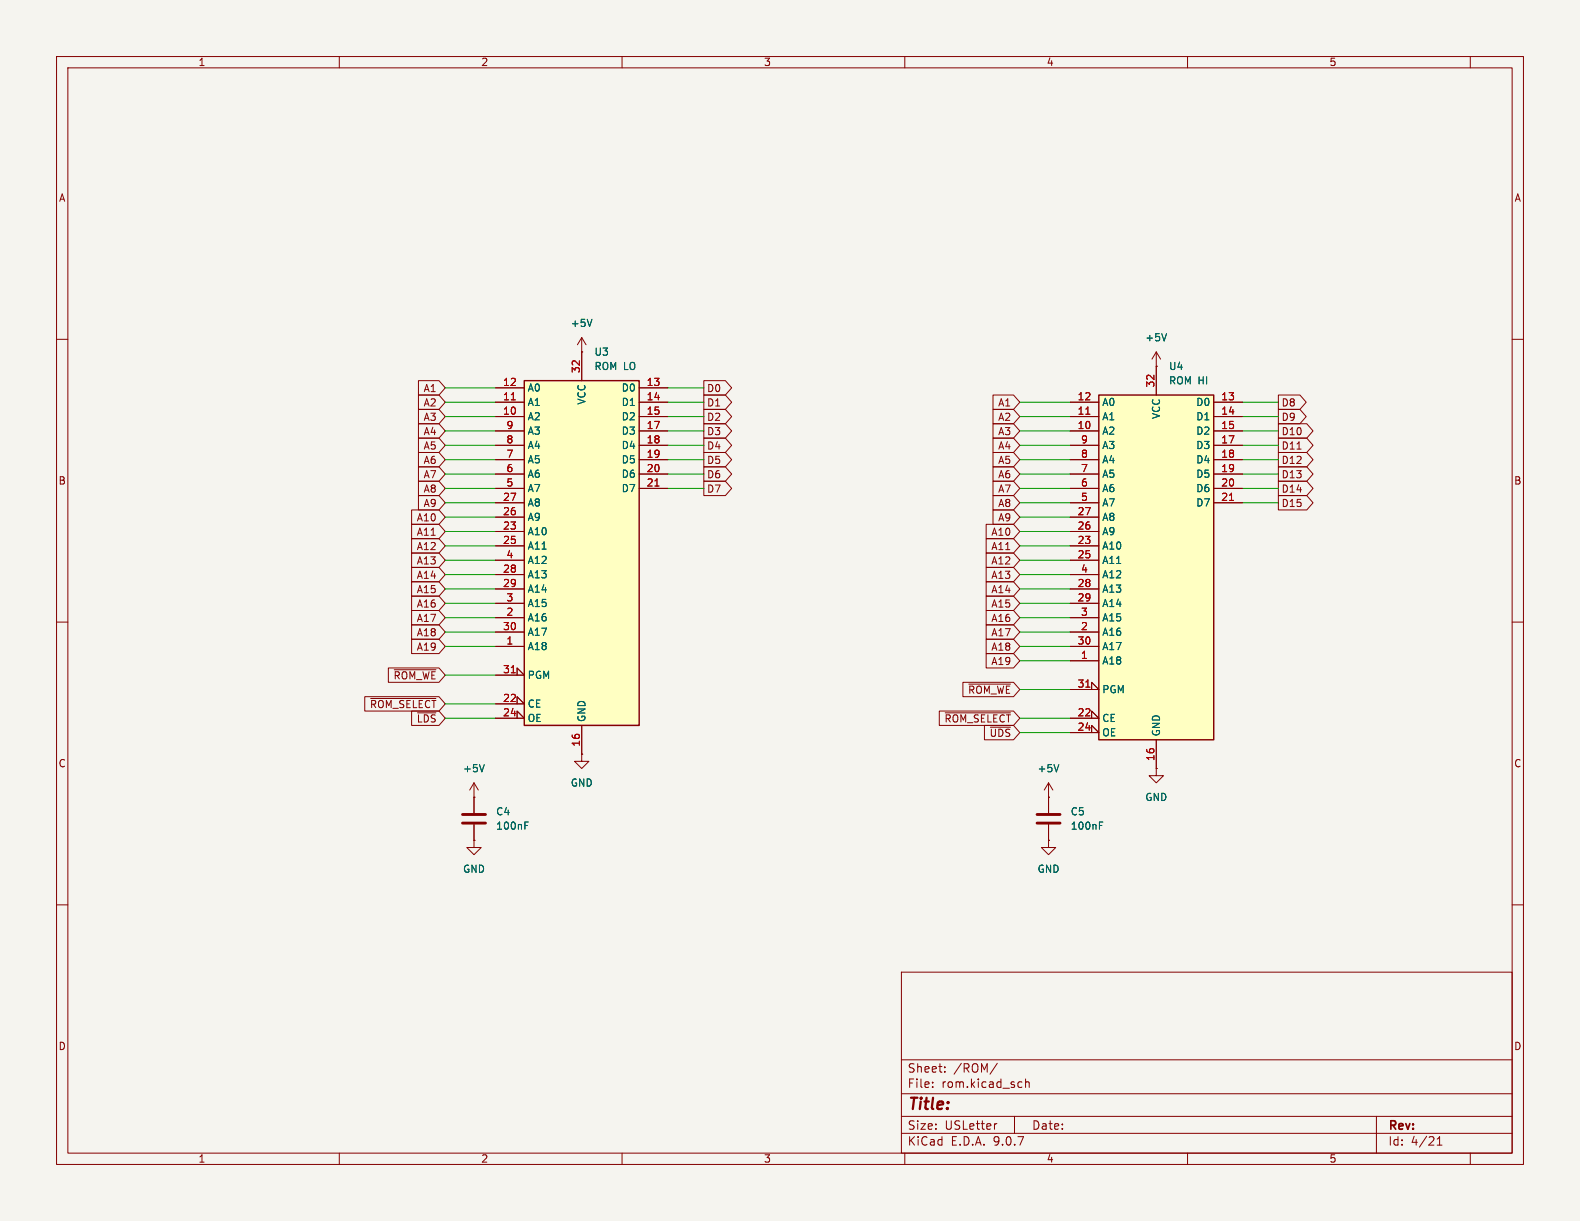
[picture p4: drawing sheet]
<svg xmlns="http://www.w3.org/2000/svg" width="279mm" height="216mm" viewBox="0 0 279 216" stroke-linecap="round" stroke-linejoin="round" font-family="sans-serif">
<path d="M0 0h279.4v215.9h-279.4z" fill="#f5f4ef" stroke="#f5f4ef" stroke-width=".18"/>
<g fill="none" stroke="#840000" stroke-width=".18">
<path d="M10 10h259.4v195.9h-259.4zM12 12h255.4v191.9h-255.4zM60 10v2M110 10v2M160 10v2M210 10v2M260 10v2M10 60h2M204.5 64.8h.1M204.5 62.2l-.8 1.3M204.5 62.2l.7 1.3M204.5 62.2v2.6"/>
<path d="M267.4 60h2M10 110h2M267.4 110h2M102.9 133.4v1.2h1.2l-1.2 1.3-1.3-1.3h1.3M102.9 133.4h.1M10 160h2M159.4 171.9h108v32h-108zM267.4 160h2M159.4 197.4h108M159.4 193.4h108M159.4 187.4h108M164.9 192.1v.2"/>
<path d="M164.9 191.4v.1M167.1 189.4v.2M167.1 188.7v.1M176.3 198.7l-.3 .1M176.4 188l-1.3 1.9M179.4 197.4v3M180.3 191.3l.4 .1M180.7 192.2l-.4 .1M181.4 191.4l.2-.1 .3 .1 .1 .9M181.4 190.8v1.5M243.4 197.4v6.5M60 203.9v2"/>
<path d="M110 203.9v2M159.4 200.4h108M160 203.9v2M210 203.9v2M254.1 202.5h.9M254.1 201.4l.5-.4v1.5M260 203.9v2"/>
</g>
<path d="M206.3 59l-.4 1.3" fill="none" stroke="#006464" stroke-width=".18"/>
<path d="M194.3 69.9h20.3v60.9h-20.3z" fill="#ffffc2"/>
<path d="M194.3 69.9h20.3v60.9h-20.3z" fill="none" stroke="#840000" stroke-width=".25"/>
<g fill="none" stroke="#840000" stroke-width=".18">
<path d="M102.9 59.7l-.8 1.3M102.9 59.7l.7 1.3M102.9 59.7v2.5M102.9 62.2h.1M189.2 71.1h5.1M189.2 73.7h5.1M189.2 76.2h5.1M189.2 78.7h5.1M204.5 64.8v5.1M214.6 71.1h5.1M214.6 73.7h5.1M214.6 76.2h5.1"/>
<path d="M214.6 78.7h5.1M189.2 81.3h5.1M189.2 83.8h5.1M189.2 86.4h5.1M189.2 88.9h5.1M189.2 91.4h5.1M189.2 94h5.1M189.2 96.5h5.1M189.2 99.1h5.1M214.6 81.3h5.1M214.6 83.8h5.1M214.6 86.4h5.1"/>
<path d="M214.6 88.9h5.1M189.2 101.6h5.1M189.2 104.1h5.1M189.2 106.7h5.1M189.2 109.2h5.1M189.2 111.8h5.1M189.2 114.3h5.1M189.2 116.8h5.1M189.2 121.9h5.1l-1.3-1.2v1.2M189.2 127h5.1l-1.3-1.3v1.3M189.2 129.5h5.1l-1.3-1.2v1.2M204.5 130.8v5.1"/>
</g>
<path d="M192 73.2h.7M217.4 88.5h.7M192 121.5h.7" fill="none" stroke="#a90000" stroke-width=".18"/>
<path d="M104.7 56.5l-.4 1.2" fill="none" stroke="#006464" stroke-width=".18"/>
<path d="M92.7 67.3h20.3v61h-20.3z" fill="#ffffc2"/>
<path d="M92.7 67.3h20.3v61h-20.3z" fill="none" stroke="#840000" stroke-width=".25"/>
<g fill="none" stroke="#840000" stroke-width=".18">
<path d="M74 72.4h3.6l1.1 1.3-1.1 1.2h-3.6zM74 74.9h3.6l1.1 1.3-1.1 1.3h-3.6zM74 77.5h3.6l1.1 1.2-1.1 1.3h-3.6zM74 69.8h3.6l1.1 1.3-1.1 1.3h-3.6zM74 67.3h3.6l1.1 1.3-1.1 1.3h-3.6zM87.6 68.6h5.1M87.6 71.1h5.1M87.6 73.7h5.1M87.6 76.2h5.1M87.6 78.7h5.1M102.9 62.2h.1M102.9 62.2v5.1"/>
<path d="M113 68.6h5.1M113 71.1h5.1M113 73.7h5.1M113 76.2h5.1M113 78.7h5.1M124.5 74.9h3.8l1.1 1.3-1.1 1.3h-3.8zM124.5 77.5h3.8l1.1 1.2-1.1 1.3h-3.8zM124.5 69.8h3.8l1.1 1.3-1.1 1.3h-3.8zM124.5 72.4h3.8l1.1 1.3-1.1 1.2h-3.8zM124.5 67.3h3.8l1.1 1.3-1.1 1.3h-3.8zM175.6 72.4h3.6l1.1 1.3-1.1 1.2h-3.6zM175.6 77.5h3.6l1.1 1.2-1.1 1.3h-3.6z"/>
<path d="M175.6 74.9h3.6l1.1 1.3-1.1 1.3h-3.6zM175.6 69.8h3.6l1.1 1.3-1.1 1.3h-3.6zM189.2 71.1h5.1M189.2 73.7h5.1M189.2 76.2h5.1M189.2 78.7h5.1M204.5 64.8h.1M204.5 64.8v5.1M214.6 71.1h5.1M214.6 73.7h5.1M214.6 76.2h5.1M214.6 78.7h5.1"/>
<path d="M226.1 74.9h5l1.1 1.3-1.1 1.3h-5zM226.1 69.8h3.8l1.1 1.3-1.1 1.3h-3.8zM226.1 77.5h5l1.1 1.2-1.1 1.3h-5zM226.1 72.4h3.8l1.1 1.3-1.1 1.2h-3.8zM229.4 79.4h.7M72.8 97.8h4.8l1.1 1.3-1.1 1.2h-4.8zM72.8 95.2h4.8l1.1 1.3-1.1 1.3h-4.8zM72.8 90.2h4.8l1.1 1.2-1.1 1.3h-4.8zM72.8 92.7h4.8l1.1 1.3-1.1 1.3h-4.8zM74 82.5h3.6l1.1 1.3-1.1 1.3h-3.6zM74 87.6h3.6l1.1 1.3-1.1 1.3h-3.6zM74 80h3.6l1.1 1.3-1.1 1.3h-3.6z"/>
<path d="M74 85.1h3.6l1.1 1.3-1.1 1.2h-3.6zM87.6 81.3h5.1M87.6 83.8h5.1M87.6 86.4h5.1M87.6 88.9h5.1M87.6 91.4h5.1M87.6 94h5.1M87.6 96.5h5.1M87.6 99.1h5.1M113 81.3h5.1M113 83.8h5.1M113 86.4h5.1"/>
<path d="M124.5 85.1h3.8l1.1 1.3-1.1 1.2h-3.8zM124.5 80h3.8l1.1 1.3-1.1 1.3h-3.8zM124.5 82.5h3.8l1.1 1.3-1.1 1.3h-3.8zM174.4 92.7h4.8l1.1 1.3-1.1 1.3h-4.8zM174.4 97.8h4.8l1.1 1.3-1.1 1.2h-4.8zM174.4 95.2h4.8l1.1 1.3-1.1 1.3h-4.8zM175.6 80h3.6l1.1 1.3-1.1 1.3h-3.6zM175.6 82.5h3.6l1.1 1.3-1.1 1.3h-3.6zM175.6 85.1h3.6l1.1 1.3-1.1 1.2h-3.6zM175.6 87.6h3.6l1.1 1.3-1.1 1.3h-3.6zM175.6 90.2h3.6l1.1 1.2-1.1 1.3h-3.6zM189.2 81.3h5.1"/>
<path d="M189.2 83.8h5.1M189.2 86.4h5.1M189.2 88.9h5.1M189.2 91.4h5.1M189.2 94h5.1M189.2 96.5h5.1M189.2 99.1h5.1M214.6 81.3h5.1M214.6 83.8h5.1M214.6 86.4h5.1M214.6 88.9h5.1M226.1 85.1h5l1.1 1.3-1.1 1.2h-5z"/>
<path d="M226.1 80h5l1.1 1.3-1.1 1.3h-5zM226.1 82.5h5l1.1 1.3-1.1 1.3h-5zM226.1 87.6h5l1.1 1.3-1.1 1.3h-5zM68.7 118.1h8.9l1.1 1.3-1.1 1.3h-8.9zM69.7 118.4h7.4M72.8 100.3h4.8l1.1 1.3-1.1 1.3h-4.8zM72.8 110.5h4.8l1.1 1.3-1.1 1.2h-4.8zM72.8 107.9h4.8l1.1 1.3-1.1 1.3h-4.8zM72.8 102.9h4.8l1.1 1.2-1.1 1.3h-4.8zM72.8 105.4h4.8l1.1 1.3-1.1 1.3h-4.8zM72.8 113h4.8l1.1 1.3-1.1 1.3h-4.8zM87.6 119.4h5.1l-1.3-1.3v1.3"/>
<path d="M87.6 101.6h5.1M87.6 104.1h5.1M87.6 106.7h5.1M87.6 109.2h5.1M87.6 111.8h5.1M87.6 114.3h5.1M174.4 100.3h4.8l1.1 1.3-1.1 1.3h-4.8zM174.4 105.4h4.8l1.1 1.3-1.1 1.3h-4.8zM174.4 115.6h4.8l1.1 1.2-1.1 1.3h-4.8zM174.4 113h4.8l1.1 1.3-1.1 1.3h-4.8zM174.4 110.5h4.8l1.1 1.3-1.1 1.2h-4.8zM174.4 107.9h4.8l1.1 1.3-1.1 1.3h-4.8z"/>
<path d="M174.4 102.9h4.8l1.1 1.2-1.1 1.3h-4.8zM189.2 101.6h5.1M189.2 104.1h5.1M189.2 106.7h5.1M189.2 109.2h5.1M189.2 111.8h5.1M189.2 114.3h5.1M189.2 116.8h5.1M64.5 123.2h13.1l1.1 1.3-1.1 1.2h-13.1zM65.5 123.5h11.6M72.8 125.7h4.8l1.1 1.3-1.1 1.3h-4.8zM73.8 126h3.3"/>
<path d="M83.8 138.4l-.7 1.3M83.8 138.4l.8 1.3M83.8 138.4v5.4M87.6 124.5h5.1l-1.3-1.3v1.3M87.6 127h5.1l-1.3-1.3v1.3M102.9 133.4h.1M102.9 128.3v5.1M166.1 125.7h13.1l1.1 1.3-1.1 1.3h-13.1zM167.1 126h11.6M170.3 120.6h8.9l1.1 1.3-1.1 1.3h-8.9zM171.3 121h7.4M174.1 128.3h5.1l1.1 1.2-1.1 1.3h-5.1z"/>
<path d="M175.1 128.6h3.6M185.4 138.4l-.7 1.3M185.4 138.4l.8 1.3M185.4 138.4v5.4M189.2 121.9h5.1l-1.3-1.2v1.2M189.2 127h5.1l-1.3-1.3v1.3M189.2 129.5h5.1l-1.3-1.2v1.2M204.5 135.9v1.3h1.2l-1.2 1.2-1.3-1.2h1.3M204.5 135.9h.1M204.5 130.8v5.1M83.8 141h.1M83.8 148.6v1.3h1.3l-1.3 1.2-1.3-1.2h1.3"/>
<path d="M83.8 148.6h.1M83.8 145.8v2.8M185.4 141h.1M185.4 148.6v1.3h1.3l-1.3 1.2-1.3-1.2h1.3M185.4 148.6h.1M185.4 145.8v2.8"/>
</g>
<path d="M90.4 70.7h.7M192 73.2h.7M115.8 85.9h.7M217.4 88.5h.7M90.4 119h.7M192 121.5h.7" fill="none" stroke="#a90000" stroke-width=".18"/>
<path d="M104.7 56.5l-.4 1.2M206.3 59l-.4 1.3M85.6 135.2l-.4 1.3M187.2 135.2l-.4 1.3M92.8 146h.4M92.8 145.4h.6M194.4 146h.4M194.4 145.4h.6" fill="none" stroke="#006464" stroke-width=".18"/>
<path d="M81.8 144h4.1M81.8 145.5h4.1M183.4 144h4.1M183.4 145.5h4.1" fill="none" stroke="#840000" stroke-width=".51"/>
<g fill="none" stroke="#009600" stroke-width=".18">
<path d="M78.7 78.7h8.9M78.7 71.1h8.9M78.7 76.2h8.9M78.7 73.7h8.9M78.7 68.6h8.9M118.1 78.7h6.4M118.1 71.1h6.4M118.1 76.2h6.4M118.1 73.7h6.4M118.1 68.6h6.4M180.3 78.7h8.9M180.3 71.1h8.9"/>
<path d="M180.3 76.2h8.9M180.3 73.7h8.9M219.7 78.7h6.4M219.7 71.1h6.4M219.7 76.2h6.4M219.7 73.7h6.4M78.7 88.9h8.9M78.7 81.3h8.9M78.7 83.8h8.9M78.7 86.4h8.9M78.7 94h8.9M78.7 96.5h8.9"/>
<path d="M78.7 99.1h8.9M78.7 91.4h8.9M118.1 81.3h6.4M118.1 83.8h6.4M118.1 86.4h6.4M180.3 88.9h8.9M180.3 81.3h8.9M180.3 83.8h8.9M180.3 86.4h8.9M180.3 94h8.9M180.3 96.5h8.9M180.3 99.1h8.9"/>
<path d="M180.3 91.4h8.9M219.7 88.9h6.4M219.7 81.3h6.4M219.7 83.8h6.4M219.7 86.4h6.4M78.7 104.1h8.9M78.7 114.3h8.9M78.7 109.2h8.9M78.7 111.8h8.9M78.7 106.7h8.9M78.7 101.6h8.9M78.7 119.4h8.9"/>
<path d="M180.3 104.1h8.9M180.3 114.3h8.9M180.3 109.2h8.9M180.3 111.8h8.9M180.3 106.7h8.9M180.3 101.6h8.9M180.3 116.8h8.9M78.7 127h8.9M78.7 124.5h8.9M180.3 127h8.9M180.3 129.5h8.9M180.3 121.9h8.9"/>
</g>
<text font-size="2.8" fill="#840000" x="160.4" y="196.8">Title:</text>
<g font-size="2.1" fill="#840000">
<text x="160.4" y="189.9">Sheet:</text>
<text x="168.6" y="189.9">/ROM/</text>
<text x="160.4" y="192.6">File:</text>
<text x="166.5" y="192.6">rom.kicad_sch</text>
<text x="160.4" y="202.8">KiCad</text>
<text x="160.4" y="200">Size:</text>
<text x="167.1" y="200">USLetter</text>
<text x="168.1" y="202.8">E.D.A.</text>
<text x="175.7" y="202.8">9.0.7</text>
<text x="182.4" y="200">Date:</text>
<text x="245.4" y="200.2">Rev:</text>
<text x="245.4" y="202.8">Id:</text>
<text x="249.5" y="202.8">4/21</text>
</g>
<g font-size="1.8" fill="#840000">
<text x="35" y="11.9">1</text>
<text x="85" y="11.9">2</text>
<text x="135" y="11.9">3</text>
<text x="185" y="11.9">4</text>
<text x="235" y="11.9">5</text>
<text x="10.3" y="35.9">A</text>
<text x="267.7" y="35.9">A</text>
<text x="74.8" y="69.5">A1</text>
<text x="124.9" y="69.5">D0</text>
<text x="74.8" y="74.6">A3</text>
<text x="74.8" y="77.2">A4</text>
<text x="74.8" y="72.1">A2</text>
<text x="124.9" y="77.2">D3</text>
<text x="124.9" y="72.1">D1</text>
<text x="124.9" y="74.6">D2</text>
<text x="176.4" y="74.6">A2</text>
<text x="176.4" y="77.2">A3</text>
<text x="176.4" y="72.1">A1</text>
<text x="226.5" y="77.2">D10</text>
<text x="226.5" y="72.1">D8</text>
<text x="226.5" y="74.6">D9</text>
<text x="74.8" y="82.2">A6</text>
<text x="74.8" y="79.7">A5</text>
<text x="124.9" y="82.2">D5</text>
<text x="124.9" y="79.7">D4</text>
<text x="176.4" y="79.7">A4</text>
<text x="176.4" y="82.2">A5</text>
<text x="226.5" y="82.2">D12</text>
<text x="226.5" y="79.7">D11</text>
<text x="10.3" y="85.9">B</text>
<text x="74.8" y="84.8">A7</text>
<text x="74.8" y="89.9">A9</text>
<text x="74.8" y="87.3">A8</text>
<text x="124.9" y="87.3">D7</text>
<text x="124.9" y="84.8">D6</text>
<text x="176.4" y="84.8">A6</text>
<text x="176.4" y="87.3">A7</text>
<text x="176.4" y="89.9">A8</text>
<text x="226.5" y="87.3">D14</text>
<text x="226.5" y="84.8">D13</text>
<text x="226.5" y="89.9">D15</text>
<text x="267.7" y="85.9">B</text>
<text x="73.6" y="92.4">A10</text>
<text x="73.6" y="94.9">A11</text>
<text x="175.2" y="94.9">A10</text>
<text x="176.4" y="92.4">A9</text>
<text x="73.6" y="100">A13</text>
<text x="73.6" y="97.5">A12</text>
<text x="175.2" y="100">A12</text>
<text x="175.2" y="97.5">A11</text>
<text x="73.6" y="102.6">A14</text>
<text x="73.6" y="105.1">A15</text>
<text x="73.6" y="107.6">A16</text>
<text x="175.2" y="102.6">A13</text>
<text x="175.2" y="107.6">A15</text>
<text x="175.2" y="105.1">A14</text>
<text x="73.6" y="112.7">A18</text>
<text x="73.6" y="110.2">A17</text>
<text x="175.2" y="112.7">A17</text>
<text x="175.2" y="110.2">A16</text>
<text x="73.6" y="115.3">A19</text>
<text x="175.2" y="117.8">A19</text>
<text x="175.2" y="115.3">A18</text>
<text x="65.3" y="125.4">~{ROM_SELECT}</text>
<text x="69.5" y="120.3">~{ROM_WE}</text>
<text x="171.1" y="122.9">~{ROM_WE}</text>
<text x="73.6" y="128">~{LDS}</text>
<text x="166.9" y="128">~{ROM_SELECT}</text>
<text x="174.9" y="130.5">~{UDS}</text>
<text x="10.3" y="135.9">C</text>
<text x="267.7" y="135.9">C</text>
<text x="10.3" y="185.9">D</text>
<text x="267.7" y="185.9">D</text>
<text x="35" y="205.8">1</text>
<text x="85" y="205.8">2</text>
<text x="135" y="205.8">3</text>
<text x="185" y="205.8">4</text>
<text x="235" y="205.8">5</text>
</g>
<g font-size="1.8" fill="#006464">
<text x="100.8" y="58">+5V</text>
<text x="105" y="65.6">ROM LO</text>
<text x="105" y="63.1">U3</text>
<text x="202.4" y="60.6">+5V</text>
<text x="206.6" y="65.6">U4</text>
<text x="93.2" y="69.4">A0</text>
<text x="93.2" y="72">A1</text>
<text x="103.7" y="71.6" transform="rotate(-90 103.7 71.6)">VCC</text>
<text x="109.8" y="69.4">D0</text>
<text x="109.8" y="72">D1</text>
<text x="194.8" y="72">A0</text>
<text x="206.6" y="68.2">ROM HI</text>
<text x="211.4" y="72">D0</text>
<text x="93.2" y="74.5">A2</text>
<text x="93.2" y="77.1">A3</text>
<text x="109.8" y="74.5">D2</text>
<text x="109.8" y="77.1">D3</text>
<text x="194.8" y="74.5">A1</text>
<text x="194.8" y="77.1">A2</text>
<text x="205.3" y="74.2" transform="rotate(-90 205.3 74.2)">VCC</text>
<text x="211.4" y="74.5">D1</text>
<text x="211.4" y="77.1">D2</text>
<text x="93.2" y="79.6">A4</text>
<text x="93.2" y="82.1">A5</text>
<text x="109.8" y="79.6">D4</text>
<text x="109.8" y="82.1">D5</text>
<text x="194.8" y="79.6">A3</text>
<text x="194.8" y="82.1">A4</text>
<text x="211.4" y="79.6">D3</text>
<text x="211.4" y="82.1">D4</text>
<text x="93.2" y="84.7">A6</text>
<text x="93.2" y="87.2">A7</text>
<text x="93.2" y="89.8">A8</text>
<text x="109.8" y="84.7">D6</text>
<text x="109.8" y="87.2">D7</text>
<text x="194.8" y="84.7">A5</text>
<text x="194.8" y="87.2">A6</text>
<text x="194.8" y="89.8">A7</text>
<text x="211.4" y="84.7">D5</text>
<text x="211.4" y="87.2">D6</text>
<text x="211.4" y="89.8">D7</text>
<text x="93.2" y="92.3">A9</text>
<text x="93.2" y="94.8">A10</text>
<text x="194.8" y="92.3">A8</text>
<text x="194.8" y="94.8">A9</text>
<text x="93.2" y="97.4">A11</text>
<text x="93.2" y="99.9">A12</text>
<text x="194.8" y="97.4">A10</text>
<text x="194.8" y="99.9">A11</text>
<text x="93.2" y="102.5">A13</text>
<text x="93.2" y="105">A14</text>
<text x="93.2" y="107.5">A15</text>
<text x="194.8" y="102.5">A12</text>
<text x="194.8" y="105">A13</text>
<text x="194.8" y="107.5">A14</text>
<text x="93.2" y="110.1">A16</text>
<text x="93.2" y="112.6">A17</text>
<text x="194.8" y="110.1">A15</text>
<text x="194.8" y="112.6">A16</text>
<text x="93.2" y="115.2">A18</text>
<text x="194.8" y="115.2">A17</text>
<text x="194.8" y="117.7">A18</text>
<text x="93.2" y="120.2">PGM</text>
<text x="93.2" y="125.3">CE</text>
<text x="194.8" y="122.8">PGM</text>
<text x="93.2" y="127.9">OE</text>
<text x="103.7" y="127.8" transform="rotate(-90 103.7 127.8)">GND</text>
<text x="194.8" y="127.9">CE</text>
<text x="194.8" y="130.4">OE</text>
<text x="205.3" y="130.3" transform="rotate(-90 205.3 130.3)">GND</text>
<text x="81.8" y="136.8">+5V</text>
<text x="183.4" y="136.8">+5V</text>
<text x="100.8" y="139.3">GND</text>
<text x="202.4" y="141.8">GND</text>
<text x="87.6" y="144.4">C4</text>
<text x="87.6" y="146.9">100nF</text>
<text x="189.2" y="144.4">C5</text>
<text x="189.2" y="146.9">100nF</text>
<text x="81.8" y="154.5">GND</text>
<text x="183.4" y="154.5">GND</text>
</g>
<g font-size="1.8" fill="#a90000">
<text x="88.9" y="68.3">12</text>
<text x="88.9" y="70.9">11</text>
<text x="102.6" y="66.1" transform="rotate(-90 102.6 66.1)">32</text>
<text x="114.3" y="68.3">13</text>
<text x="114.3" y="70.9">14</text>
<text x="190.5" y="70.9">12</text>
<text x="204.2" y="68.6" transform="rotate(-90 204.2 68.6)">32</text>
<text x="215.9" y="70.9">13</text>
<text x="88.9" y="73.4">10</text>
<text x="89.5" y="75.9">9</text>
<text x="114.3" y="73.4">15</text>
<text x="114.3" y="75.9">17</text>
<text x="190.5" y="73.4">11</text>
<text x="190.5" y="75.9">10</text>
<text x="215.9" y="73.4">14</text>
<text x="215.9" y="75.9">15</text>
<text x="89.5" y="78.5">8</text>
<text x="89.5" y="81">7</text>
<text x="89.5" y="83.6">6</text>
<text x="114.3" y="78.5">18</text>
<text x="114.3" y="81">19</text>
<text x="114.3" y="83.6">20</text>
<text x="191.1" y="78.5">9</text>
<text x="191.1" y="81">8</text>
<text x="191.1" y="83.6">7</text>
<text x="215.9" y="78.5">17</text>
<text x="215.9" y="81">18</text>
<text x="215.9" y="83.6">19</text>
<text x="88.9" y="88.6">27</text>
<text x="89.5" y="86.1">5</text>
<text x="114.3" y="86.1">21</text>
<text x="191.1" y="86.1">6</text>
<text x="191.1" y="88.6">5</text>
<text x="215.9" y="86.1">20</text>
<text x="215.9" y="88.6">21</text>
<text x="88.9" y="91.2">26</text>
<text x="88.9" y="93.7">23</text>
<text x="190.5" y="91.2">27</text>
<text x="190.5" y="93.7">26</text>
<text x="88.9" y="96.3">25</text>
<text x="88.9" y="101.3">28</text>
<text x="89.5" y="98.8">4</text>
<text x="190.5" y="96.3">23</text>
<text x="190.5" y="98.8">25</text>
<text x="191.1" y="101.3">4</text>
<text x="88.9" y="103.9">29</text>
<text x="89.5" y="106.4">3</text>
<text x="190.5" y="103.9">28</text>
<text x="190.5" y="106.4">29</text>
<text x="88.9" y="111.5">30</text>
<text x="89.5" y="109">2</text>
<text x="191.1" y="109">3</text>
<text x="191.1" y="111.5">2</text>
<text x="88.9" y="119.1">31</text>
<text x="89.5" y="114">1</text>
<text x="190.5" y="114">30</text>
<text x="191.1" y="116.6">1</text>
<text x="88.9" y="124.2">22</text>
<text x="190.5" y="121.7">31</text>
<text x="88.9" y="126.7">24</text>
<text x="190.5" y="126.7">22</text>
<text x="190.5" y="129.3">24</text>
<text x="102.6" y="132.1" transform="rotate(-90 102.6 132.1)">16</text>
<text x="204.2" y="134.7" transform="rotate(-90 204.2 134.7)">16</text>
</g>
</svg>
